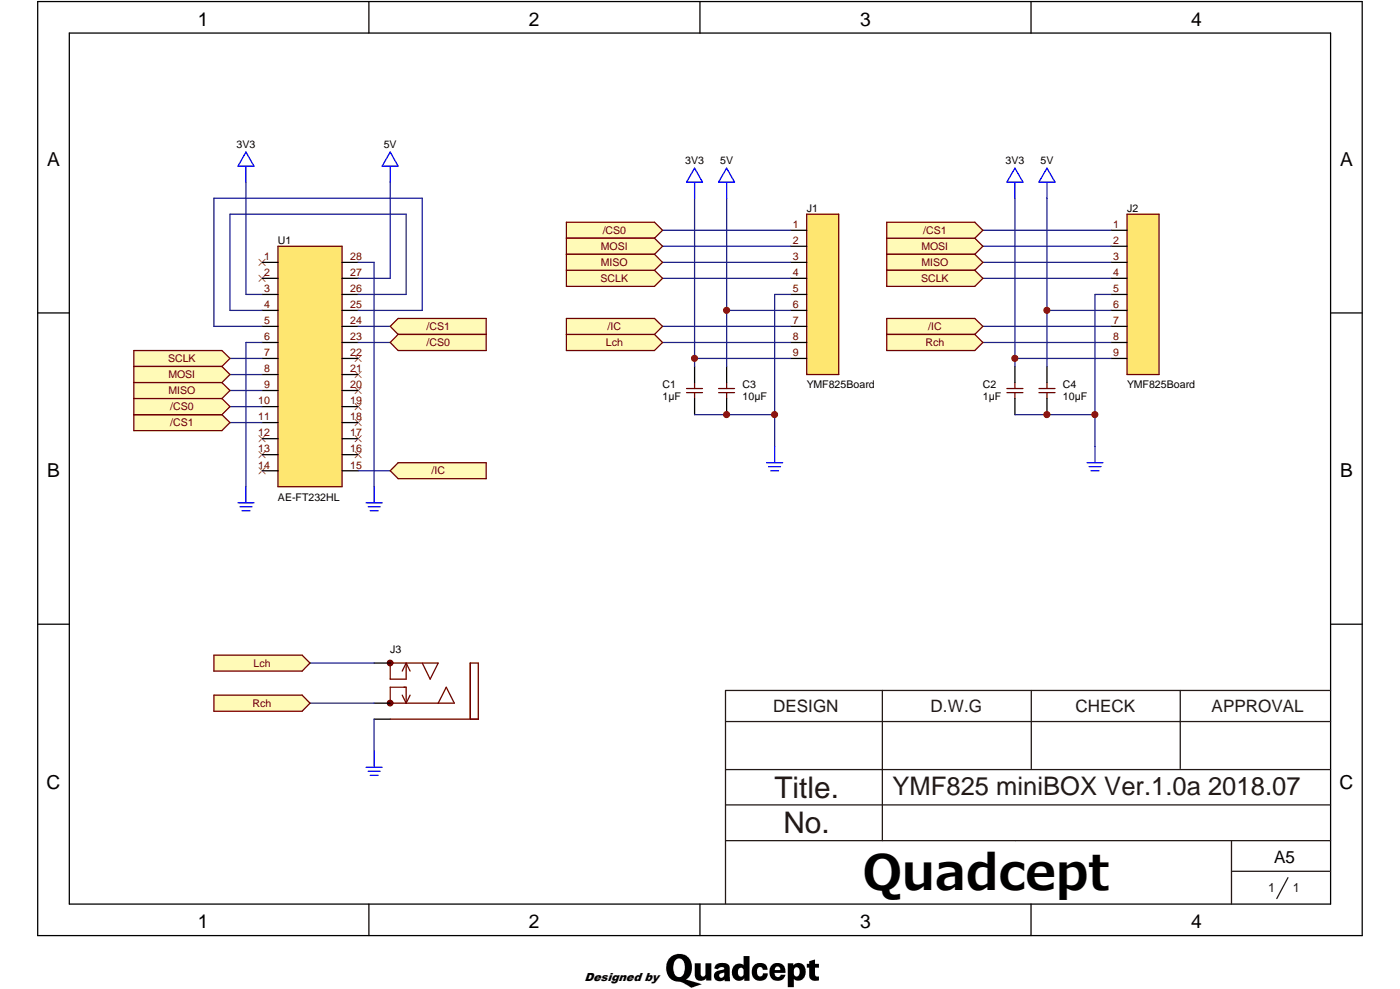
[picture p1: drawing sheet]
<svg xmlns="http://www.w3.org/2000/svg" width="210mm" height="148mm" viewBox="0 0 210 148" stroke-linecap="round" stroke-linejoin="round" font-family="sans-serif">
<path d="M5.7 .2h198.5v140h-198.5zM10.4 5h189.1v130.4h-189.1zM55.3 .2v4.8M104.9 .2v4.8M154.6 .2v4.8M5.7 46.9h4.7M199.5 46.9h4.7M5.7 93.5h4.7M199.5 93.5h4.7M55.3 135.4v4.8M104.9 135.4v4.8M154.6 135.4v4.8" fill="none" stroke="#000" stroke-width=".19"/>
<path d="M108.8 108.1h90.7M108.8 115.3h90.7M132.3 103.4v22.5M154.6 103.4v11.7M177 103.4v11.7M199.5 103.4h-90.7v32M108.8 120.6h90.7M108.8 125.9h90.7M184.6 125.9v9.5M184.7 130.5h14.8M193.1 131.5l-1.7 3.1" fill="none" stroke="#231916" stroke-width=".19"/>
<path d="M120.9 32.1h4.8v24h-4.8z" fill="#fee670"/>
<path d="M120.9 32.1h4.9v24h-4.9z" fill="none" stroke="#6e0000" stroke-width=".19"/>
<path d="M118.5 34.5h2.4M118.5 36.9h2.4M118.5 39.3h2.4M118.5 41.7h2.4M118.5 51.3h2.4M118.5 48.9h2.4M118.5 44.1h2.4M118.5 46.5h2.4M118.5 53.7h2.4" fill="none" stroke="#000" stroke-width=".19"/>
<path d="M169 32.1h4.8v24h-4.8z" fill="#fee670"/>
<g fill="none" stroke="#6e0000" stroke-width=".19">
<path d="M169 32.1h4.8v24h-4.8zM102.9 58.2h2.4M102.9 58.8h2.4M104.1 57.3v.9M104.1 58.8v.9M107.7 58.2h2.4M107.7 58.8h2.4M108.9 57.3v.9M108.9 58.8v.9M151 58.2h2.4M151 58.8h2.4M152.2 57.3v.9"/>
<path d="M152.2 58.8v.9M155.8 58.2h2.4M155.8 58.8h2.4M157 57.3v.9M157 58.8v.9"/>
</g>
<g fill="none" stroke="#000" stroke-width=".19">
<path d="M166.6 36.9h2.4M166.6 34.5h2.4M166.6 39.3h2.4M104.1 54.9v2.4M104.1 59.7v2.4M108.9 54.9v2.4M108.9 59.7v2.4M152.2 54.9v2.4M152.2 59.7v2.4M157 54.9v2.4M157 59.7v2.4M166.6 46.5h2.4"/>
<path d="M166.6 53.7h2.4M166.6 44.1h2.4M166.6 48.9h2.4M166.6 51.3h2.4M166.6 41.7h2.4"/>
</g>
<circle cx="58.5" cy="99.3" r=".42" fill="#6e0000"/>
<circle cx="58.5" cy="99.3" r=".42" fill="none" stroke="#6e0000" stroke-width=".19"/>
<circle cx="58.5" cy="105.3" r=".42" fill="#6e0000"/>
<g fill="none" stroke="#6e0000" stroke-width=".19">
<path d="M60.9 99.3v2.4h-2.4v-2.4h7.2l-1.2 2.4-1.2-2.4M60.9 99.3l-.6 1.2M60.9 99.3l.6 1.2M58.5 107.7h13.2v-8.4h-1.2v8.4M60.3 104.1l.6 1.2M60.9 105.3v-2.3h-2.4v2.3h9.6l-1.2-2.3-1.2 2.3M61.5 104.1l-.6 1.2"/>
<circle cx="58.5" cy="105.3" r=".42"/>
</g>
<path d="M56.1 99.3h2.4M56.1 107.7h2.4M56.1 105.3h2.4" fill="none" stroke="#000" stroke-width=".19"/>
<path d="M41.7 36.9h9.6v36h-9.6z" fill="#fee670"/>
<path d="M41.7 36.9h9.6v36h-9.6z" fill="none" stroke="#6e0000" stroke-width=".19"/>
<g fill="none" stroke="#e4007f" stroke-width=".15">
<path d="M38.8 38.8l.4 .4M39.2 39.4l-.4 .4M39.4 39.4l.4 .4M39.8 38.8l-.4 .4M38.8 41.2l.4 .4M39.2 41.8l-.4 .4M39.4 41.8l.4 .4M39.8 41.2l-.4 .4M53.2 55.6l.4 .4M53.2 58l.4 .4M53.2 53.2l.4 .4M53.6 53.8l-.4 .4"/>
<path d="M53.6 58.6l-.4 .4M53.6 56.2l-.4 .4M53.8 56.2l.4 .4M53.8 58.6l.4 .4M53.8 53.8l.4 .4M54.2 53.2l-.4 .4M54.2 58l-.4 .4M54.2 55.6l-.4 .4M38.8 65.3l.4 .3M38.8 67.6l.4 .4M38.8 70.1l.4 .3M39.2 65.8l-.4 .4"/>
<path d="M39.2 68.2l-.4 .4M39.2 70.7l-.4 .3M39.4 65.8l.4 .4M39.4 68.2l.4 .4M39.4 70.7l.4 .3M39.8 65.3l-.4 .3M39.8 67.6l-.4 .4M39.8 70.1l-.4 .3M53.2 67.6l.4 .4M53.2 65.3l.4 .3M53.2 62.8l.4 .4M53.2 60.5l.4 .3"/>
<path d="M53.6 68.2l-.4 .4M53.6 65.8l-.4 .4M53.6 63.4l-.4 .4M53.6 61l-.4 .4M53.8 68.2l.4 .4M53.8 65.8l.4 .4M53.8 63.4l.4 .4M53.8 61l.4 .4M54.2 67.6l-.4 .4M54.2 65.3l-.4 .3M54.2 62.8l-.4 .4M54.2 60.5l-.4 .3"/>
</g>
<g fill="none" stroke="#000" stroke-width=".19">
<path d="M39.3 39.3h2.4M51.3 39.3h2.4M39.3 41.7h2.4M39.3 58.5h2.4M39.3 56.1h2.4M39.3 53.7h2.4M39.3 46.5h2.4M39.3 48.9h2.4M39.3 51.3h2.4M39.3 44.1h2.4M51.3 41.7h2.4M51.3 58.5h2.4"/>
<path d="M51.3 56.1h2.4M51.3 53.7h2.4M51.3 46.5h2.4M51.3 48.9h2.4M51.3 51.3h2.4M51.3 44.1h2.4M39.3 65.7h2.4M39.3 68.1h2.4M39.3 70.5h2.4M39.3 63.3h2.4M39.3 60.9h2.4M51.3 65.7h2.4"/>
<path d="M51.3 68.1h2.4M51.3 70.5h2.4M51.3 63.3h2.4M51.3 60.9h2.4"/>
</g>
<g fill="none" stroke="#1e2188" stroke-width=".19">
<path d="M36.9 27.3v16.8h2.4M53.7 39.3h2.4v33.6M58.5 27.3v14.4h-4.8M99.3 39.3h19.2M99.3 34.5h19.2M99.3 36.9h19.2M104.1 29.7v25.2M108.9 29.7v25.2M147.4 39.3h19.2M147.4 34.5h19.2M147.4 36.9h19.2M152.2 29.7v25.2"/>
<path d="M157 29.7v25.2M34.5 53.7h4.8M34.5 56.1h4.8M34.5 58.5h4.8M39.3 51.3h-2.4v21.6M53.7 44.1h7.2v-12h-26.4v14.4h4.8M53.7 46.5h9.6v-16.8h-31.2v19.2h7.2M53.7 51.3h4.8M53.7 48.9h4.8M99.3 51.3h19.2M99.3 48.9h19.2M99.3 41.7h19.2"/>
<path d="M104.1 53.7h14.4M108.9 46.5h9.6M118.5 44.1h-2.4v22.8M147.4 51.3h19.2M147.4 48.9h19.2M147.4 41.7h19.2M152.2 53.7h14.4M157 46.5h9.6M166.6 44.1h-2.4v22.8M34.5 63.3h4.8M34.5 60.9h4.8M53.7 70.5h4.8"/>
<path d="M104.1 62.1h12M152.2 62.1h12M46.5 99.3h9.6M46.5 105.3h9.6M56.1 107.7v4.8"/>
</g>
<path d="M84.9 33.3h13.2l1.2 1.2-1.2 1.2h-13.2z" fill-rule="evenodd" fill="#fffab7"/>
<path d="M84.9 33.3h13.2l1.2 1.2-1.2 1.2h-13.2z" fill="none" stroke="#6e0000" stroke-width=".19"/>
<path d="M84.9 40.5h13.2l1.2 1.2-1.2 1.2h-13.2z" fill-rule="evenodd" fill="#fffab7"/>
<path d="M84.9 40.5h13.2l1.2 1.2-1.2 1.2h-13.2z" fill="none" stroke="#6e0000" stroke-width=".19"/>
<path d="M84.9 50.1h13.2l1.2 1.2-1.2 1.2h-13.2z" fill-rule="evenodd" fill="#fffab7"/>
<path d="M84.9 50.1h13.2l1.2 1.2-1.2 1.2h-13.2z" fill="none" stroke="#6e0000" stroke-width=".19"/>
<path d="M84.9 35.7h13.2l1.2 1.2-1.2 1.2h-13.2z" fill-rule="evenodd" fill="#fffab7"/>
<path d="M84.9 35.7h13.2l1.2 1.2-1.2 1.2h-13.2z" fill="none" stroke="#6e0000" stroke-width=".19"/>
<path d="M84.9 47.7h13.2l1.2 1.2-1.2 1.2h-13.2z" fill-rule="evenodd" fill="#fffab7"/>
<path d="M84.9 47.7h13.2l1.2 1.2-1.2 1.2h-13.2z" fill="none" stroke="#6e0000" stroke-width=".19"/>
<path d="M84.9 38.1h13.2l1.2 1.2-1.2 1.2h-13.2z" fill-rule="evenodd" fill="#fffab7"/>
<path d="M84.9 38.1h13.2l1.2 1.2-1.2 1.2h-13.2z" fill="none" stroke="#6e0000" stroke-width=".19"/>
<path d="M132.9 35.7h13.3l1.2 1.2-1.2 1.2h-13.3z" fill-rule="evenodd" fill="#fffab7"/>
<path d="M132.9 35.7h13.3l1.2 1.2-1.2 1.2h-13.3z" fill="none" stroke="#6e0000" stroke-width=".19"/>
<path d="M132.9 47.7h13.3l1.2 1.2-1.2 1.2h-13.3z" fill-rule="evenodd" fill="#fffab7"/>
<path d="M132.9 47.7h13.3l1.2 1.2-1.2 1.2h-13.3z" fill="none" stroke="#6e0000" stroke-width=".19"/>
<path d="M132.9 33.3h13.3l1.2 1.2-1.2 1.2h-13.3z" fill-rule="evenodd" fill="#fffab7"/>
<path d="M132.9 33.3h13.3l1.2 1.2-1.2 1.2h-13.3z" fill="none" stroke="#6e0000" stroke-width=".19"/>
<path d="M132.9 50.1h13.3l1.2 1.2-1.2 1.2h-13.3z" fill-rule="evenodd" fill="#fffab7"/>
<path d="M132.9 50.1h13.3l1.2 1.2-1.2 1.2h-13.3z" fill="none" stroke="#6e0000" stroke-width=".19"/>
<path d="M132.9 38.1h13.3l1.2 1.2-1.2 1.2h-13.3z" fill-rule="evenodd" fill="#fffab7"/>
<path d="M132.9 38.1h13.3l1.2 1.2-1.2 1.2h-13.3z" fill="none" stroke="#6e0000" stroke-width=".19"/>
<path d="M132.9 40.5h13.3l1.2 1.2-1.2 1.2h-13.3z" fill-rule="evenodd" fill="#fffab7"/>
<path d="M132.9 40.5h13.3l1.2 1.2-1.2 1.2h-13.3z" fill="none" stroke="#6e0000" stroke-width=".19"/>
<path d="M32.1 98.1h13.2l1.2 1.2-1.2 1.2h-13.2z" fill-rule="evenodd" fill="#fffab7"/>
<path d="M32.1 98.1h13.2l1.2 1.2-1.2 1.2h-13.2z" fill="none" stroke="#6e0000" stroke-width=".19"/>
<path d="M32.1 104.1h13.2l1.2 1.2-1.2 1.3h-13.2z" fill-rule="evenodd" fill="#fffab7"/>
<path d="M32.1 104.1h13.2l1.2 1.2-1.2 1.3h-13.2z" fill="none" stroke="#6e0000" stroke-width=".19"/>
<path d="M59.7 69.3h13.2v2.4h-13.2l-1.2-1.2z" fill-rule="evenodd" fill="#fffab7"/>
<path d="M59.7 69.3h13.2v2.4h-13.2l-1.2-1.2z" fill="none" stroke="#6e0000" stroke-width=".19"/>
<path d="M20.1 52.5h13.2l1.2 1.2-1.2 1.2h-13.2z" fill-rule="evenodd" fill="#fffab7"/>
<path d="M20.1 52.5h13.2l1.2 1.2-1.2 1.2h-13.2z" fill="none" stroke="#6e0000" stroke-width=".19"/>
<path d="M20.1 54.9h13.2l1.2 1.2-1.2 1.2h-13.2z" fill-rule="evenodd" fill="#fffab7"/>
<path d="M20.1 54.9h13.2l1.2 1.2-1.2 1.2h-13.2z" fill="none" stroke="#6e0000" stroke-width=".19"/>
<path d="M20.1 57.3h13.2l1.2 1.2-1.2 1.2h-13.2z" fill-rule="evenodd" fill="#fffab7"/>
<path d="M20.1 57.3h13.2l1.2 1.2-1.2 1.2h-13.2z" fill="none" stroke="#6e0000" stroke-width=".19"/>
<path d="M20.1 62.1h13.2l1.2 1.2-1.2 1.2h-13.2z" fill-rule="evenodd" fill="#fffab7"/>
<path d="M20.1 62.1h13.2l1.2 1.2-1.2 1.2h-13.2z" fill="none" stroke="#6e0000" stroke-width=".19"/>
<path d="M20.1 59.7h13.2l1.2 1.2-1.2 1.2h-13.2z" fill-rule="evenodd" fill="#fffab7"/>
<path d="M20.1 59.7h13.2l1.2 1.2-1.2 1.2h-13.2z" fill="none" stroke="#6e0000" stroke-width=".19"/>
<path d="M58.5 48.9l1.2-1.2h13.2v2.4h-13.2z" fill-rule="evenodd" fill="#fffab7"/>
<path d="M59.7 47.7h13.2v2.4h-13.2l-1.2-1.2z" fill="none" stroke="#6e0000" stroke-width=".19"/>
<path d="M59.7 50.1h13.2v2.4h-13.2l-1.2-1.2z" fill-rule="evenodd" fill="#fffab7"/>
<path d="M59.7 50.1h13.2v2.4h-13.2l-1.2-1.2z" fill="none" stroke="#6e0000" stroke-width=".19"/>
<g fill="none" stroke="#00f" stroke-width=".19">
<path d="M36.9 24.9v2.4M36.9 22.8l1.2 2.1h-2.4zM58.5 22.8l1.2 2.1h-2.4zM58.5 24.9v2.4M104.1 25.2l1.2 2.1h-2.4zM104.1 27.3v2.4M108.9 25.2l1.2 2.1h-2.4zM108.9 27.3v2.4M152.2 25.2l1.2 2.1h-2.4zM152.2 27.3v2.4M157 25.2l1.2 2.1h-2.4zM157 27.3v2.4"/>
<path d="M35.7 75.3h2.4M36 75.9h1.8M36.3 76.5h1.2M36.9 72.9v2.4M54.9 75.3h2.4M55.2 75.9h1.8M55.5 76.5h1.2M56.1 72.9v2.4M114.9 69.3h2.4M115.2 69.9h1.8M115.5 70.5h1.2M116.1 66.9v2.4"/>
<path d="M163 69.3h2.4M163.3 69.9h1.8M163.6 70.5h1.2M164.2 66.9v2.4M54.9 115h2.4M55.2 115.5h1.8M55.5 116.2h1.2M56.1 112.5v2.5"/>
</g>
<circle cx="116.1" cy="62.1" r=".46" fill="#b50000"/>
<circle cx="116.1" cy="62.1" r=".46" fill="none" stroke="#b50000" stroke-width=".15"/>
<circle cx="108.9" cy="46.5" r=".46" fill="#b50000"/>
<circle cx="108.9" cy="46.5" r=".46" fill="none" stroke="#b50000" stroke-width=".15"/>
<circle cx="104.1" cy="53.7" r=".46" fill="#b50000"/>
<circle cx="104.1" cy="53.7" r=".46" fill="none" stroke="#b50000" stroke-width=".15"/>
<circle cx="157" cy="46.5" r=".46" fill="#b50000"/>
<circle cx="157" cy="46.5" r=".46" fill="none" stroke="#b50000" stroke-width=".15"/>
<circle cx="152.2" cy="53.7" r=".46" fill="#b50000"/>
<circle cx="152.2" cy="53.7" r=".46" fill="none" stroke="#b50000" stroke-width=".15"/>
<circle cx="164.2" cy="62.1" r=".46" fill="#b50000"/>
<circle cx="164.2" cy="62.1" r=".46" fill="none" stroke="#b50000" stroke-width=".15"/>
<circle cx="108.9" cy="62.1" r=".46" fill="#b50000"/>
<circle cx="108.9" cy="62.1" r=".46" fill="none" stroke="#b50000" stroke-width=".15"/>
<circle cx="157" cy="62.1" r=".46" fill="#b50000"/>
<circle cx="157" cy="62.1" r=".46" fill="none" stroke="#b50000" stroke-width=".15"/>
<g fill="#000">
<path d="M100.4 143.5a1.96 1.96 0 0 1 2.5-.3 1.96 1.96 0 0 1 .8 2.4 1.67 1.67 0 0 1-.9 1.1l2.4 .7-1.1 .4a.65 .65 0 0 1-.9-.1l-.8-.5-.6-.1a1.83 1.83 0 0 1-1.9-2.1h1a1.14 1.14 0 0 0 1 1.4 1.33 1.33 0 0 0 .8-1.6 .93 .93 0 0 0-1.2-1.1 1.39 1.39 0 0 0-.6 1.3h-1l.2-.9z" fill-rule="evenodd"/>
<path d="M104.2 144.3h.9v1.7l.2 .3h.3l.1-.2 .1-1.8h.9v2.6h-.8v-.3l-.3 .2-.4 .1a.87 .87 0 0 1-1-1z" fill-rule="evenodd"/>
<path d="M107.3 144.6l.6-.3h.9l.5 .3 .1 .4 .1 2h-.8l-.1-.3-.5 .3-.7-.1-.3-.4-.1-.4h.8l.1 .2 .3 .2 .3-.2 .1-.4a.17 .17 0 0 0-.1-.2 .17 .17 0 0 0-.2 .1l-.4 .1-.1 .2h-.8l.1-.3 .3-.3 1.2-.3-.1-.2-.1-.1a.67 .67 0 0 0-.8 .3l-.5-.1z" fill-rule="evenodd"/>
<path d="M111.5 143.2h.9v3.7h-.8v-.3l-.5 .3a1.09 1.09 0 0 1-1.4-1.2h.9l.2 .5 .2 .1h.2l.3-.3v-.7l-.2-.3h-.2l-.4 .2-.1 .5h-.9a1.1 1.1 0 0 1 .5-1.2 1.1 1.1 0 0 1 1.2 .1z" fill-rule="evenodd"/>
<path d="M113 144.7l.5-.4h.7l.5 .1 .3 .4 .1 .5h-.7l-.1-.3-.2-.1-.4 .1-.2 .5 .1 .5a.42 .42 0 0 0 .4 .3 .42 .42 0 0 0 .4-.5h.7l-.1 .6-.3 .3-.5 .2h-.6l-.4-.2-.3-.4-.2-.5 .1-.6z" fill-rule="evenodd"/>
<path d="M115.7 144.6l.6-.3a1.21 1.21 0 0 1 1.5 1.5h-1.7l.1 .2a.45 .45 0 0 0 .4 .4 .45 .45 0 0 0 .5-.4l.7 .1-.3 .4-.3 .3-.8 .1-.4-.1-.4-.3-.2-.7v-.5h1.6l-.1-.3a.42 .42 0 0 0-.5-.1 .42 .42 0 0 0-.2 .4h-.8z" fill-rule="evenodd"/>
<path d="M118.1 144.3h.8v.3l.6-.3a1.16 1.16 0 0 1 1.3 1.5 1.06 1.06 0 0 1-.6 1 1.06 1.06 0 0 1-1.2-.1v1.2h-.9v-2.1h.9l.1 .3 .4 .2 .3-.2 .1-.3-.1-.7-.4-.2-.3 .3-.1 .6h-.9z" fill-rule="evenodd"/>
<path d="M121.3 144l.9-.3v.7h.6v.6h-.6v1.2l.2 .1h.4v.6h-.5a.81 .81 0 0 1-1-.9v-1h-.3v-.6h.3z" fill-rule="evenodd"/>
</g>
<text font-size="7.3" x="129.3" y="133.3">Quadcept</text>
<g font-size="4.5" fill="#231916">
<text x="116.1" y="119.6">Title.</text>
<text x="117.5" y="124.8">No.</text>
</g>
<text font-size="3.8" fill="#231916" x="133.8" y="119.1">YMF825 miniBOX Ver.1.0a 2018.07</text>
<g font-size="2.9">
<text x="29.7" y="3.9">1</text>
<text x="79.3" y="3.9">2</text>
<text x="129" y="3.9">3</text>
<text x="178.6" y="3.9">4</text>
<text x="7.1" y="24.8">A</text>
<text x="200.9" y="24.8">A</text>
<text x="7.1" y="71.5">B</text>
<text x="200.9" y="71.5">B</text>
<text x="7" y="118.1">C</text>
<text x="200.8" y="118.1">C</text>
<text x="29.7" y="139.1">1</text>
<text x="79.3" y="139.1">2</text>
<text x="129" y="139.1">3</text>
<text x="178.6" y="139.1">4</text>
</g>
<g font-size="2.6" fill="#231916">
<text x="115.9" y="106.7">DESIGN</text>
<text x="139.5" y="106.7">D.W.G</text>
<text x="161.3" y="106.7">CHECK</text>
<text x="181.7" y="106.7">APPROVAL</text>
</g>
<text font-size="2.6" x="191" y="129.3">A5</text>
<g font-size="1.9" fill="#231916">
<text x="190.1" y="133.6">1</text>
<text x="193.8" y="133.6">1</text>
</g>
<text font-size="1.8" x="87.6" y="147">Designed by</text>
<g font-size="1.6">
<text x="35.5" y="22.1">3V3</text>
<text x="57.5" y="22.1">5V</text>
<text x="102.7" y="24.6">3V3</text>
<text x="108" y="24.6">5V</text>
<text x="150.7" y="24.6">3V3</text>
<text x="156" y="24.6">5V</text>
<text x="120.9" y="31.8">J1</text>
<text x="169" y="31.8">J2</text>
<text x="41.7" y="36.6">U1</text>
<text x="99.3" y="58.2">C1</text>
<text x="99.3" y="60">1μF</text>
<text x="111.3" y="58.2">C3</text>
<text x="111.3" y="60">10μF</text>
<text x="120.9" y="58.2">YMF825Board</text>
<text x="147.4" y="58.2">C2</text>
<text x="147.4" y="60">1μF</text>
<text x="159.4" y="58.2">C4</text>
<text x="159.4" y="60">10μF</text>
<text x="169" y="58.2">YMF825Board</text>
<text x="41.7" y="75">AE-FT232HL</text>
<text x="58.5" y="97.8">J3</text>
</g>
<g font-size="1.6" fill="#6e0000">
<text x="90.4" y="35.1">/CS0</text>
<text x="118.9" y="34.2">1</text>
<text x="138.4" y="35.1">/CS1</text>
<text x="166.9" y="34.2">1</text>
<text x="39.6" y="39">1</text>
<text x="39.6" y="41.4">2</text>
<text x="52.5" y="41.4">27</text>
<text x="52.5" y="39">28</text>
<text x="90.1" y="37.4">MOSI</text>
<text x="90.1" y="39.9">MISO</text>
<text x="118.9" y="41.4">4</text>
<text x="118.9" y="36.6">2</text>
<text x="118.9" y="39">3</text>
<text x="138.2" y="37.4">MOSI</text>
<text x="138.2" y="39.9">MISO</text>
<text x="166.9" y="36.6">2</text>
<text x="166.9" y="39">3</text>
<text x="166.9" y="41.4">4</text>
<text x="39.6" y="46.2">4</text>
<text x="39.6" y="43.8">3</text>
<text x="52.5" y="46.2">25</text>
<text x="52.5" y="43.8">26</text>
<text x="90" y="42.2">SCLK</text>
<text x="118.9" y="43.8">5</text>
<text x="118.9" y="46.2">6</text>
<text x="138.1" y="42.2">SCLK</text>
<text x="166.9" y="46.2">6</text>
<text x="166.9" y="43.8">5</text>
<text x="39.6" y="48.6">5</text>
<text x="39.6" y="53.4">7</text>
<text x="39.6" y="51">6</text>
<text x="52.5" y="53.4">22</text>
<text x="52.5" y="48.6">24</text>
<text x="52.5" y="51">23</text>
<text x="63.9" y="49.4">/CS1</text>
<text x="63.9" y="51.9">/CS0</text>
<text x="90.8" y="51.9">Lch</text>
<text x="91.1" y="49.4">/IC</text>
<text x="118.9" y="51">8</text>
<text x="118.9" y="48.6">7</text>
<text x="118.9" y="53.4">9</text>
<text x="138.7" y="51.9">Rch</text>
<text x="139.1" y="49.4">/IC</text>
<text x="166.9" y="53.4">9</text>
<text x="166.9" y="48.6">7</text>
<text x="166.9" y="51">8</text>
<text x="25.2" y="54.3">SCLK</text>
<text x="25.3" y="56.7">MOSI</text>
<text x="25.3" y="59.1">MISO</text>
<text x="39.6" y="55.8">8</text>
<text x="39.6" y="58.2">9</text>
<text x="52.5" y="58.2">20</text>
<text x="52.5" y="55.8">21</text>
<text x="25.5" y="63.9">/CS1</text>
<text x="25.5" y="61.5">/CS0</text>
<text x="38.7" y="65.4">12</text>
<text x="38.7" y="60.6">10</text>
<text x="38.7" y="63">11</text>
<text x="52.5" y="65.4">17</text>
<text x="52.5" y="63">18</text>
<text x="52.5" y="60.6">19</text>
<text x="38.7" y="67.8">13</text>
<text x="38.7" y="70.2">14</text>
<text x="52.5" y="67.8">16</text>
<text x="52.5" y="70.2">15</text>
<text x="64.7" y="71.1">/IC</text>
<text x="38" y="99.9">Lch</text>
<text x="37.9" y="105.9">Rch</text>
</g>
</svg>
